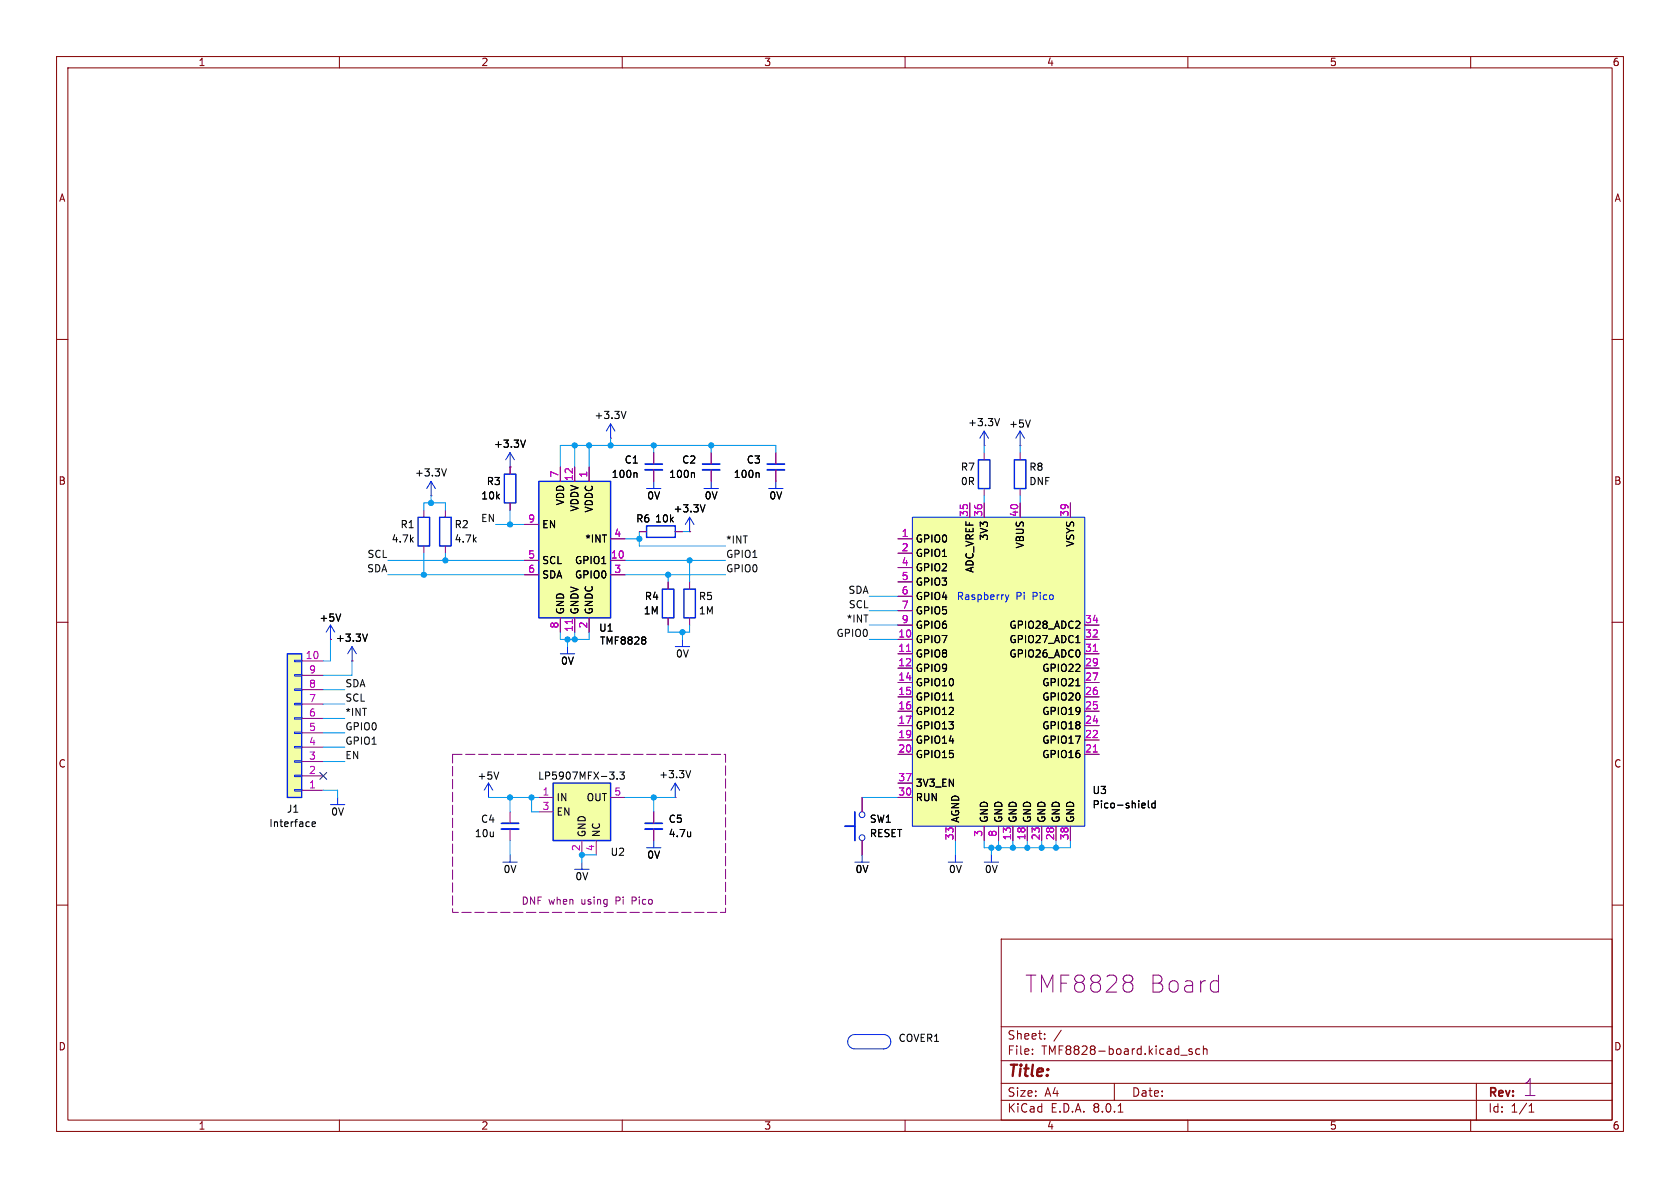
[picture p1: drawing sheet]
<svg xmlns="http://www.w3.org/2000/svg" width="297mm" height="210mm" viewBox="0 0 297 210" stroke-linecap="round" stroke-linejoin="round" font-family="sans-serif">
<g fill="none" stroke="#840000" stroke-width=".18">
<path d="M10 10h277v190h-277zM12 12h273v186h-273zM60 10v2M110 10v2M160 10v2M210 10v2M260 10v2M10 60h2M285 60h2M10 110h2M285 110h2M10 160h2"/>
<path d="M285 160h2M177 166h108v32h-108zM60 198v2M110 198v2M160 198v2M177 194.5h108M177 191.5h108M177 187.5h108M177 181.5h108M182.5 186.3v.1M182.5 185.5v.1M184.7 183.6v.1"/>
<path d="M184.7 182.8v.1M187.6 182.1l-1.3 2M197 191.5v3M197.7 196.6h.8M208.7 186.5h1.2M210 198v2M210.7 185.5l-.3-.1-.2 .2v.2l.5 .2v.3h-.5M212.1 185.5l-.4-.1-.3 .3v.4l.1 .2h.6M212.7 185.5l.3-.1 .3 .1 .1 .9M212.7 184.9v1.5M260 198v2M261 191.5v6.5"/>
<path d="M270.3 196.6h.9M270.5 195.5h-.2M270.7 195.1v1.5"/>
</g>
<g fill="none" stroke="#0023eb" stroke-width=".18">
<path d="M76.2 85.1l-.8 1.3M76.2 85.1v2.5M76.2 85.1l.8 1.3M114.3 86.4h2.5M115.6 85.1v1.3M121.9 91.4l-.7 1.3M121.9 91.4v2.6M121.9 91.4l.8 1.3M62.2 114.3l-.7 1.3M62.2 114.3v2.5M62.2 114.3l.8 1.3M88.9 152.4h2.5"/>
<path d="M90.2 151.1v1.3M101.6 153.7h2.5M102.9 152.4v1.3"/>
</g>
<path d="M76.2 87.6h.1M90.2 82.6v1.2M90.2 88.9v1.3M121.9 94h.1M125.7 80v2M125.7 83.1v2M62.2 116.8h.1M115.6 143.5v2M115.6 146.6v2" fill="none" stroke="#840084" stroke-width=".18"/>
<path d="M78.9 82.9l-.4 1.2M122.6 83.6l.2 .1v.7M124.6 89.2l-.4 1.3M65 112.1l-.5 1.3M122.1 147.1v.8M122.1 147.8h-.1" fill="none" stroke="#000" stroke-width=".18"/>
<path d="M124.2 83.1h3.1M114 146.6h3.1" fill="none" stroke="#0023eb" stroke-width=".33"/>
<path d="M124.2 82h3.1M114 145.5h3.1" fill="none" stroke="#0023eb" stroke-width=".3"/>
<path d="M89.2 83.8h2v5.1h-2z" fill="none" stroke="#0023eb" stroke-width=".25"/>
<path d="M95.2 85.1h12.7v24.1h-12.7z" fill="#f3ffa5"/>
<path d="M73.9 91.4h2v5.1h-2zM77.7 91.4h2.1v5.1h-2.1zM95.2 85.1h12.7v24.1h-12.7zM114.3 93h5.1v2h-5.1zM173 81.3h2v5.1h-2zM179.3 81.3h2.1v5.1h-2.1zM117.1 104.1h2v5.1h-2zM120.9 104.1h2v5.1h-2z" fill="none" stroke="#0023eb" stroke-width=".25"/>
<g fill="none" stroke="#840084" stroke-width=".18">
<path d="M174 78.7h.1M180.3 78.7h.1M74.9 90.2v1.2M74.9 96.5v1.3M78.7 90.2v1.2M78.7 96.5v1.3M90.2 82.6h.1M92.7 99.1h2.5M92.7 92.7h2.5M99.1 82.6v2.5M101.6 82.6v2.5M104.1 82.6v2.5"/>
<path d="M107.9 99.1h2.6M107.9 95.3h2.6M113 94h1.3M119.4 94h1.2M137.2 80v2M137.2 83.1v2M174 80v1.3M174 86.4v1.2M180.3 80v1.3M180.3 86.4v1.2M92.7 101.6h2.5M99.1 109.2v2.6"/>
<path d="M101.6 109.2v2.6M104.1 109.2v2.6M107.9 101.6h2.6M118.1 102.9v1.2M118.1 109.2v1.3M121.9 102.9v1.2M121.9 109.2v1.3M119.4 141h.1M152.4 141v2.5M152.4 148.6v2.5"/>
</g>
<path d="M101.2 109.5v.7" fill="none" stroke="#c200c2" stroke-width=".18"/>
<path d="M92.9 77.8l-.4 1.3M176.7 74l-.4 1.3M182.2 74.2l-.5 1.3M134 83.6l.2 .1v.7M114 112.7l.2 .1-.2 .3M114 113.2l.2 .2-.2 .4M122.1 136.2l-.4 1.3" fill="none" stroke="#000" stroke-width=".18"/>
<g fill="none" stroke="#0023eb" stroke-width=".18">
<path d="M174 76.2l-.8 1.3M174 76.2v2.5M174 76.2l.8 1.3M180.3 76.2l-.7 1.3M180.3 76.2v2.5M180.3 76.2l.8 1.3M90.2 80l-.8 1.3M90.2 80v2.6M90.2 80l.7 1.3M135.9 86.4h2.5M137.2 85.1v1.3M99.1 115.6h2.5"/>
<path d="M100.3 114.3v1.3M119.4 114.3h2.5M120.6 113v1.3M119.4 138.4l-.8 1.3M119.4 138.4v2.6M119.4 138.4l.7 1.3M114.3 149.9h2.5M115.6 148.6v1.3M151.1 152.4h2.6M152.4 151.1v1.3M150.2 183.3l.8-.4h5.2a1.27 1.27 0 0 1 1.3 1.3 1.27 1.27 0 0 1-1.3 1.2h-5.1a1.27 1.27 0 0 1-1.1-.8 1.27 1.27 0 0 1 .2-1.3z"/>
<circle cx="152.4" cy="148.1" r=".51"/>
<circle cx="152.4" cy="144" r=".51"/>
</g>
<path d="M135.6 83.1h3.1" fill="none" stroke="#0023eb" stroke-width=".33"/>
<path d="M135.6 82h3.1M149.4 146.1h1.7M151.1 143.5v5.1" fill="none" stroke="#0023eb" stroke-width=".3"/>
<path d="M161.3 91.4h30.5v54.7h-30.5z" fill="#f3ffa5"/>
<path d="M107.9 74.9l-.7 1.3M107.9 74.9v2.6M107.9 74.9l.8 1.3M124.5 86.4h2.5M125.7 85.1v1.3M161.3 91.4h30.5v54.7h-30.5zM177.7 105.1l.3 .9M178 106l-.3 .4M178.3 105.1l-.3 .9M174 152.4h2.5M175.3 151.1v1.3" fill="none" stroke="#0023eb" stroke-width=".18"/>
<g fill="none" stroke="#840084" stroke-width=".18">
<path d="M107.9 77.5h.1M115.6 80v2M115.6 83.1v2M158.7 95.3h2.6M158.7 97.8h2.6M171.4 88.9v2.5M174 88.9v2.5M180.3 88.9v2.5M189.2 88.9v2.5M158.7 113h2.6M158.7 115.6h2.6M158.7 118.1h2.6"/>
<path d="M158.7 110.5h2.6M158.7 100.3h2.6M158.7 102.9h2.6M158.7 105.4h2.6M158.7 108h2.6M191.8 113h2.5M191.8 115.6h2.5M191.8 118.1h2.5M191.8 110.5h2.5M158.7 120.7h2.6M158.7 123.2h2.6M158.7 125.7h2.6"/>
<path d="M158.7 128.3h2.6M158.7 130.8h2.6M158.7 133.4h2.6M158.7 138.4h2.6M191.8 120.7h2.5M191.8 123.2h2.5M191.8 125.7h2.5M191.8 128.3h2.5M191.8 130.8h2.5M191.8 133.4h2.5M158.7 141h2.6M168.9 146.1v2.5"/>
<path d="M174 146.1v2.5M176.5 146.1v2.5M179.1 146.1v2.5M181.6 146.1v2.5M184.1 146.1v2.5M186.7 146.1v2.5M189.2 146.1v2.5"/>
</g>
<path d="M160.3 115.2h.7M193.3 115.2h.7M193.3 132.9h.7" fill="none" stroke="#c200c2" stroke-width=".18"/>
<path d="M110.7 72.7l-.5 1.3M112.4 83.6l.2 .1v.7M190.2 113.6h.7M167.8 123.8h.8M190.2 121.2h.7M202 142h.4l.1 .3-.6 .1M202.4 142.8h-.4M203 141.5v1.1l.2 .2M204.2 142h-.3l-.3 .2 .1 .6h.5M204.2 141.5v1.3" fill="none" stroke="#000" stroke-width=".18"/>
<path d="M114 83.1h3.1" fill="none" stroke="#0023eb" stroke-width=".33"/>
<path d="M114 82h3.1" fill="none" stroke="#0023eb" stroke-width=".3"/>
<path d="M97.8 138.4h10.1v10.2h-10.1z" fill="#f3ffa5"/>
<path d="M97.8 138.4h10.1v10.2h-10.1z" fill="none" stroke="#0023eb" stroke-width=".25"/>
<path d="M58.4 113h.1M86.4 141h.1M90.2 143.5v2M90.2 146.6v2M95.2 141h2.6M95.2 143.5h2.6M102.9 148.6v2.5M105.4 148.6v2.5M107.9 141h2.6" fill="none" stroke="#840084" stroke-width=".18"/>
<path d="M60.2 108.5l-.4 1.3M88.2 136.5l-.4 1.2M107.8 136.5h.8l-.5 .5M108.4 137l.2 .2-.2 .5M109.1 137.6v.1M109.6 136.5h.8l-.5 .5 .4 .1v.5l-.2 .1-.5-.1" fill="none" stroke="#000" stroke-width=".18"/>
<path d="M88.6 146.6h3.1" fill="none" stroke="#0023eb" stroke-width=".33"/>
<path d="M88.6 145.5h3.1" fill="none" stroke="#0023eb" stroke-width=".3"/>
<path d="M58.4 110.5l-.7 1.3M58.4 110.5v2.5M58.4 110.5l.8 1.3M86.4 138.4l-.8 1.3M86.4 138.4v2.6M86.4 138.4l.7 1.3M58.4 142.2h2.6M59.7 141v1.2M167.6 152.4h2.6M168.9 151.1v1.3" fill="none" stroke="#0023eb" stroke-width=".18"/>
<path d="M50.8 115.6h2.5v25.4h-2.5z" fill="#f3ffa5"/>
<path d="M52.1 116.7h1.2v.3h-1.2zM52.1 119.3h1.2v.2h-1.2zM52.1 121.8h1.2v.2h-1.2zM52.1 124.3h1.2v.3h-1.2zM52.1 126.9h1.2v.2h-1.2zM52.1 129.4h1.2v.3h-1.2zM52.1 132h1.2v.2h-1.2zM52.1 134.5h1.2v.2h-1.2zM52.1 137h1.2v.3h-1.2zM52.1 139.6h1.2v.2h-1.2z" fill="none" stroke="#0023eb" stroke-width=".18"/>
<path d="M50.8 115.6h2.5v25.4h-2.5z" fill="none" stroke="#0023eb" stroke-width=".25"/>
<g fill="none" stroke="#840084" stroke-width=".18">
<path d="M90.2 82.6h.1M90.2 82.6v1.2M90.2 88.9v1.3M92.7 99.1h2.5M92.7 92.7h2.5M99.1 82.6v2.5M101.6 82.6v2.5M104.1 82.6v2.5M107.9 99.1h2.6M107.9 95.3h2.6M113 94h1.3M115.6 80v2"/>
<path d="M115.6 83.1v2M119.4 94h1.2M121.9 94h.1M125.7 80v2M125.7 83.1v2M137.2 80v2M137.2 83.1v2M158.7 95.3h2.6M158.7 97.8h2.6M171.4 88.9v2.5M174 88.9v2.5M180.3 88.9v2.5"/>
<path d="M189.2 88.9v2.5M53.3 116.8h3.8M53.3 119.4h3.8M58.4 113h.1M62.2 116.8h.1M92.7 101.6h2.5M99.1 109.2v2.6M101.6 109.2v2.6M104.1 109.2v2.6M107.9 101.6h2.6M118.1 102.9v1.2M118.1 109.2v1.3"/>
<path d="M158.7 113h2.6M158.7 115.6h2.6M158.7 118.1h2.6M158.7 110.5h2.6M158.7 100.3h2.6M158.7 102.9h2.6M158.7 105.4h2.6M158.7 108h2.6M191.8 113h2.5M191.8 115.6h2.5M191.8 118.1h2.5M191.8 110.5h2.5"/>
<path d="M53.3 139.7h3.8M53.3 137.2h3.8M53.3 134.6h3.8M53.3 132.1h3.8M53.3 129.5h3.8M53.3 127h3.8M53.3 124.5h3.8M53.3 121.9h3.8M158.7 120.7h2.6M158.7 123.2h2.6M158.7 125.7h2.6M158.7 128.3h2.6"/>
<path d="M158.7 130.8h2.6M158.7 133.4h2.6M158.7 138.4h2.6M191.8 120.7h2.5M191.8 123.2h2.5M191.8 125.7h2.5M191.8 128.3h2.5M191.8 130.8h2.5M191.8 133.4h2.5M115.6 143.5v2M115.6 146.6v2M152.4 141v2.5"/>
<path d="M152.4 148.6v2.5M158.7 141h2.6M168.9 146.1v2.5M174 146.1v2.5M176.5 146.1v2.5M179.1 146.1v2.5M181.6 146.1v2.5M184.1 146.1v2.5M186.7 146.1v2.5M189.2 146.1v2.5"/>
</g>
<g fill="none" stroke="#000" stroke-width=".18">
<path d="M92.9 77.8l-.4 1.3M112.4 83.6l.2 .1v.7M122.6 83.6l.2 .1v.7M124.6 89.2l-.4 1.3M134 83.6l.2 .1v.7M60.2 108.5l-.4 1.3M65 112.1l-.5 1.3M114 112.7l.2 .1-.2 .3M114 113.2l.2 .2-.2 .4M190.2 113.6h.7M167.8 123.8h.8M190.2 121.2h.7"/>
<path d="M55.2 145.7l.6-.1-.1-.3h-.3l-.2 .2v.6h.5M122.1 147.1v.8M122.1 147.8h-.1M202 142h.4l.1 .3-.6 .1M202.4 142.8h-.4M203 141.5v1.1l.2 .2M204.2 142h-.3l-.3 .2 .1 .6h.5M204.2 141.5v1.3"/>
</g>
<path d="M80 133.4h48.3v27.9h-48.3z" fill="none" stroke="#840084" stroke-width=".18" stroke-dasharray="1.7 .6"/>
<g fill="none" stroke="#0198eb" stroke-width=".18">
<path d="M101.6 78.7v3.9M104.1 78.7v3.9M107.9 77.5v1.2M115.6 78.7v1.3M125.7 78.7v1.3M174 78.7v1.3M180.3 78.7v1.3M68.6 99.1h24.1M74.9 90.2v-1.3h3.8v1.3M74.9 97.8v3.8M76.2 87.6v1.3M78.7 97.8v1.3"/>
<path d="M87.6 92.7h5.1M90.2 90.2v2.5M110.5 95.3h2.5M110.5 99.1h17.8M113 94v2.5h15.3M120.6 94h1.3M121.9 99.1v3.8M137.2 80v-1.3h-38.1v3.9M174 87.6v1.3M180.3 87.6v1.3M58.4 113v3.8h-1.3M62.2 116.8v2.6h-5.1"/>
<path d="M68.6 101.6h24.1M99.1 111.8v1.2h5v-1.2M100.3 113v1.3M101.6 111.8v1.2M110.5 101.6h17.8M118.1 101.6v1.3M118.1 110.5v1.3h3.8v-1.3M120.6 111.8v1.2M153.7 113h5M153.7 105.4h5M153.7 108h5M153.7 110.5h5"/>
<path d="M57.1 121.9h3.9M57.1 124.5h3.9M57.1 127h3.9M57.1 129.5h3.9M57.1 139.7h2.6v1.3M57.1 134.6h3.9M57.1 132.1h3.9M86.4 141h8.8M90.2 141v2.5M90.2 148.6v2.5M94 141v2.5h1.2M105.4 151.1h-2.5v1.3"/>
<path d="M110.5 141h8.9M115.6 141v2.5M152.4 141h6.3M168.9 148.6v2.5M174 148.6v1.3h15.2v-1.3M175.3 149.9v1.2M176.5 148.6v1.3M179.1 148.6v1.3M181.6 148.6v1.3M184.1 148.6v1.3M186.7 148.6v1.3"/>
</g>
<path d="M56.5 136.6l1.3 1.2M57.8 136.6l-1.3 1.2" fill="none" stroke="#000084" stroke-width=".18"/>
<path d="M101.2 109.5v.7M160.3 115.2h.7M193.3 115.2h.7M193.3 132.9h.7" fill="none" stroke="#c200c2" stroke-width=".18"/>
<g fill="#0198eb" stroke="#0198eb" stroke-width=".18">
<circle cx="76.2" cy="88.9" r=".46"/>
<circle cx="90.2" cy="92.7" r=".46"/>
<circle cx="107.9" cy="78.7" r=".46"/>
<circle cx="78.7" cy="99.1" r=".46"/>
<circle cx="74.9" cy="101.6" r=".46"/>
<circle cx="101.6" cy="78.7" r=".46"/>
<circle cx="104.1" cy="78.7" r=".46"/>
<circle cx="115.6" cy="78.7" r=".46"/>
<circle cx="125.7" cy="78.7" r=".46"/>
<circle cx="113" cy="95.3" r=".46"/>
<circle cx="118.1" cy="101.6" r=".46"/>
<circle cx="101.6" cy="113" r=".46"/>
<circle cx="100.3" cy="113" r=".46"/>
<circle cx="102.9" cy="151.1" r=".46"/>
<circle cx="120.6" cy="111.8" r=".46"/>
<circle cx="121.9" cy="99.1" r=".46"/>
<circle cx="115.6" cy="141" r=".46"/>
<circle cx="94" cy="141" r=".46"/>
<circle cx="90.2" cy="141" r=".46"/>
<circle cx="186.7" cy="149.9" r=".46"/>
<circle cx="184.1" cy="149.9" r=".46"/>
<circle cx="181.6" cy="149.9" r=".46"/>
<circle cx="179.1" cy="149.9" r=".46"/>
<circle cx="176.5" cy="149.9" r=".46"/>
<circle cx="175.3" cy="149.9" r=".46"/>
</g>
<g font-size="4.2" fill="#840084">
<text x="181.2" y="175.7">TMF8828</text>
<text x="203.1" y="175.7">Board</text>
<text x="269.2" y="194">1</text>
</g>
<text font-size="2.8" fill="#840000" x="178" y="190.9">Title:</text>
<g font-size="2.1" fill="#840000">
<text x="178" y="184">Sheet:</text>
<text x="178" y="186.7">File:</text>
<text x="184.1" y="186.7">TMF8828-board.kicad_sch</text>
<text x="178" y="196.9">KiCad</text>
<text x="178" y="194.1">Size:</text>
<text x="184.7" y="194.1">A4</text>
<text x="185.7" y="196.9">E.D.A.</text>
<text x="193.3" y="196.9">8.0.1</text>
<text x="200" y="194.1">Date:</text>
<text x="263" y="194.3">Rev:</text>
<text x="263" y="196.9">Id:</text>
<text x="267.1" y="196.9">1/1</text>
</g>
<g font-size="1.8" fill="#840000">
<text x="35" y="11.9">1</text>
<text x="85" y="11.9">2</text>
<text x="135" y="11.9">3</text>
<text x="185" y="11.9">4</text>
<text x="235" y="11.9">5</text>
<text x="285" y="11.9">6</text>
<text x="10.3" y="35.9">A</text>
<text x="285.3" y="35.9">A</text>
<text x="10.3" y="85.9">B</text>
<text x="285.3" y="85.9">B</text>
<text x="10.3" y="135.9">C</text>
<text x="285.3" y="135.9">C</text>
<text x="10.3" y="185.9">D</text>
<text x="285.3" y="185.9">D</text>
<text x="35" y="199.9">1</text>
<text x="85" y="199.9">2</text>
<text x="135" y="199.9">3</text>
<text x="185" y="199.9">4</text>
<text x="235" y="199.9">5</text>
<text x="285" y="199.9">6</text>
</g>
<g font-size="1.8">
<text x="105" y="74.3">+3.3V</text>
<text x="171" y="75.5">+3.3V</text>
<text x="178.3" y="75.8">+5V</text>
<text x="87.2" y="79.3">+3.3V</text>
<text x="110.3" y="82.1">C1</text>
<text x="120.5" y="82.1">C2</text>
<text x="131.9" y="82.1">C3</text>
<text x="169.8" y="83.4">R7</text>
<text x="181.9" y="83.4">R8</text>
<text x="73.3" y="84.4">+3.3V</text>
<text x="85" y="88.5">10k</text>
<text x="86" y="86">R3</text>
<text x="99.9" y="89.4" transform="rotate(-90 99.9 89.4)">VDD</text>
<text x="108" y="84.7">100n</text>
<text x="114.3" y="88.5">0V</text>
<text x="118.2" y="84.7">100n</text>
<text x="124.5" y="88.5">0V</text>
<text x="129.6" y="84.7">100n</text>
<text x="135.9" y="88.5">0V</text>
<text x="169.8" y="86">0R</text>
<text x="181.9" y="86">DNF</text>
<text x="70.7" y="93.6">R1</text>
<text x="80.3" y="93.6">R2</text>
<text x="95.8" y="93.6">EN</text>
<text x="102.5" y="90.5" transform="rotate(-90 102.5 90.5)">VDDV</text>
<text x="105" y="90.7" transform="rotate(-90 105 90.7)">VDDC</text>
<text x="112.4" y="92.6">R6</text>
<text x="115.7" y="92.6">10k</text>
<text x="119" y="90.8">+3.3V</text>
<text x="174.9" y="95.7" transform="rotate(-90 174.9 95.7)">3V3</text>
<text x="69.1" y="96.1">4.7k</text>
<text x="80.3" y="96.1">4.7k</text>
<text x="95.8" y="99.9">SCL</text>
<text x="101.6" y="99.9">GPIO1</text>
<text x="103.4" y="96.1">*INT</text>
<text x="161.8" y="96.1">GPIO0</text>
<text x="161.8" y="98.7">GPIO1</text>
<text x="161.8" y="101.2">GPIO2</text>
<text x="172.3" y="101.3" transform="rotate(-90 172.3 101.3)">ADC_VREF</text>
<text x="181.2" y="97" transform="rotate(-90 181.2 97)">VBUS</text>
<text x="190.1" y="96.7" transform="rotate(-90 190.1 96.7)">VSYS</text>
<text x="95.8" y="102.5">SDA</text>
<text x="101.6" y="102.5">GPIO0</text>
<text x="113.9" y="106.3">R4</text>
<text x="123.5" y="106.3">R5</text>
<text x="161.8" y="103.7">GPIO3</text>
<text x="161.8" y="106.3">GPIO4</text>
<text x="56.4" y="110.1">+5V</text>
<text x="59.3" y="113.6">+3.3V</text>
<text x="99.9" y="108.7" transform="rotate(-90 99.9 108.7)">GND</text>
<text x="102.5" y="108.7" transform="rotate(-90 102.5 108.7)">GNDV</text>
<text x="105" y="108.7" transform="rotate(-90 105 108.7)">GNDC</text>
<text x="105.8" y="111.9">U1</text>
<text x="113.7" y="108.8">1M</text>
<text x="123.5" y="108.8">1M</text>
<text x="161.8" y="113.9">GPIO7</text>
<text x="161.8" y="108.8">GPIO5</text>
<text x="161.8" y="111.4">GPIO6</text>
<text x="178.4" y="113.9">GPIO27_ADC1</text>
<text x="178.4" y="111.4">GPIO28_ADC2</text>
<text x="99.1" y="117.7">0V</text>
<text x="106" y="114.1">TMF8828</text>
<text x="119.4" y="116.4">0V</text>
<text x="161.8" y="116.4">GPIO8</text>
<text x="161.8" y="119">GPIO9</text>
<text x="178.4" y="116.4">GPIO26_ADC0</text>
<text x="184.2" y="119">GPIO22</text>
<text x="161.8" y="121.5">GPIO10</text>
<text x="161.8" y="124.1">GPIO11</text>
<text x="184.2" y="124.1">GPIO20</text>
<text x="184.2" y="121.5">GPIO21</text>
<text x="161.8" y="126.6">GPIO12</text>
<text x="161.8" y="129.1">GPIO13</text>
<text x="161.8" y="131.7">GPIO14</text>
<text x="184.2" y="131.7">GPIO17</text>
<text x="184.2" y="129.1">GPIO18</text>
<text x="184.2" y="126.6">GPIO19</text>
<text x="116.4" y="137.8">+3.3V</text>
<text x="161.8" y="134.2">GPIO15</text>
<text x="184.2" y="134.2">GPIO16</text>
<text x="50.6" y="143.9">J1</text>
<text x="84.3" y="138">+5V</text>
<text x="95" y="138">LP5907MFX-3.3</text>
<text x="98.3" y="141.8">IN</text>
<text x="103.6" y="141.8">OUT</text>
<text x="161.8" y="141.8">RUN</text>
<text x="161.8" y="139.3">3V3_EN</text>
<text x="193" y="143.1">Pico-shield</text>
<text x="193" y="140.6">U3</text>
<text x="47.5" y="146.4">Interface</text>
<text x="58.4" y="144.4">0V</text>
<text x="83.8" y="148.2">10u</text>
<text x="84.9" y="145.6">C4</text>
<text x="98.3" y="144.4">EN</text>
<text x="103.7" y="148.1" transform="rotate(-90 103.7 148.1)">GND</text>
<text x="106.3" y="148.1" transform="rotate(-90 106.3 148.1)">NC</text>
<text x="118.1" y="145.6">C5</text>
<text x="118.1" y="148.2">4.7u</text>
<text x="153.7" y="148.2">RESET</text>
<text x="153.7" y="145.6">SW1</text>
<text x="169.8" y="145.5" transform="rotate(-90 169.8 145.5)">AGND</text>
<text x="174.9" y="145.5" transform="rotate(-90 174.9 145.5)">GND</text>
<text x="177.4" y="145.5" transform="rotate(-90 177.4 145.5)">GND</text>
<text x="179.9" y="145.5" transform="rotate(-90 179.9 145.5)">GND</text>
<text x="182.5" y="145.5" transform="rotate(-90 182.5 145.5)">GND</text>
<text x="185" y="145.5" transform="rotate(-90 185 145.5)">GND</text>
<text x="187.6" y="145.5" transform="rotate(-90 187.6 145.5)">GND</text>
<text x="190.1" y="145.5" transform="rotate(-90 190.1 145.5)">GND</text>
<text x="88.9" y="154.5">0V</text>
<text x="101.6" y="155.8">0V</text>
<text x="107.8" y="151.5">U2</text>
<text x="114.3" y="152">0V</text>
<text x="151.1" y="154.5">0V</text>
<text x="167.7" y="154.5">0V</text>
<text x="174" y="154.5">0V</text>
<text x="158.8" y="184.4">COVER1</text>
</g>
<g font-size="1.8" fill="#c200c2">
<text x="98.8" y="84.5" transform="rotate(-90 98.8 84.5)">7</text>
<text x="101.3" y="85.1" transform="rotate(-90 101.3 85.1)">12</text>
<text x="103.9" y="84.5" transform="rotate(-90 103.9 84.5)">1</text>
<text x="93.3" y="92.5">9</text>
<text x="108.5" y="95">4</text>
<text x="159.3" y="95">1</text>
<text x="171.2" y="91.5" transform="rotate(-90 171.2 91.5)">35</text>
<text x="173.7" y="91.5" transform="rotate(-90 173.7 91.5)">36</text>
<text x="180.1" y="91.5" transform="rotate(-90 180.1 91.5)">40</text>
<text x="189" y="91.5" transform="rotate(-90 189 91.5)">39</text>
<text x="93.3" y="98.8">5</text>
<text x="93.3" y="101.3">6</text>
<text x="107.9" y="98.8">10</text>
<text x="108.5" y="101.3">3</text>
<text x="159.3" y="97.5">2</text>
<text x="159.3" y="100.1">4</text>
<text x="159.3" y="102.6">5</text>
<text x="159.3" y="105.2">6</text>
<text x="159.3" y="107.7">7</text>
<text x="98.8" y="111.2" transform="rotate(-90 98.8 111.2)">8</text>
<text x="101.3" y="111.8" transform="rotate(-90 101.3 111.8)">11</text>
<text x="103.9" y="111.2" transform="rotate(-90 103.9 111.2)">2</text>
<text x="158.7" y="112.8">10</text>
<text x="159.3" y="110.2">9</text>
<text x="191.7" y="112.8">32</text>
<text x="191.7" y="110.2">34</text>
<text x="53.9" y="116.6">10</text>
<text x="54.5" y="119.1">9</text>
<text x="158.7" y="115.3">11</text>
<text x="158.7" y="117.9">12</text>
<text x="191.7" y="117.9">29</text>
<text x="191.7" y="115.3">31</text>
<text x="54.5" y="124.2">7</text>
<text x="54.5" y="121.7">8</text>
<text x="158.7" y="120.4">14</text>
<text x="158.7" y="122.9">15</text>
<text x="158.7" y="125.5">16</text>
<text x="191.7" y="125.5">25</text>
<text x="191.7" y="122.9">26</text>
<text x="191.7" y="120.4">27</text>
<text x="54.5" y="131.8">4</text>
<text x="54.5" y="129.3">5</text>
<text x="54.5" y="126.7">6</text>
<text x="158.7" y="128">17</text>
<text x="158.7" y="130.6">19</text>
<text x="191.7" y="130.6">22</text>
<text x="191.7" y="128">24</text>
<text x="54.5" y="136.9">2</text>
<text x="54.5" y="134.4">3</text>
<text x="158.7" y="133.1">20</text>
<text x="191.7" y="133.1">21</text>
<text x="54.5" y="139.4">1</text>
<text x="95.8" y="140.7">1</text>
<text x="95.8" y="143.3">3</text>
<text x="108.5" y="140.7">5</text>
<text x="158.7" y="140.7">30</text>
<text x="158.7" y="138.2">37</text>
<text x="168.7" y="148.6" transform="rotate(-90 168.7 148.6)">33</text>
<text x="173.7" y="148" transform="rotate(-90 173.7 148)">3</text>
<text x="176.3" y="148" transform="rotate(-90 176.3 148)">8</text>
<text x="178.8" y="148.6" transform="rotate(-90 178.8 148.6)">13</text>
<text x="181.4" y="148.6" transform="rotate(-90 181.4 148.6)">18</text>
<text x="183.9" y="148.6" transform="rotate(-90 183.9 148.6)">23</text>
<text x="186.4" y="148.6" transform="rotate(-90 186.4 148.6)">28</text>
<text x="189" y="148.6" transform="rotate(-90 189 148.6)">38</text>
<text x="102.6" y="150.6" transform="rotate(-90 102.6 150.6)">2</text>
<text x="105.2" y="150.6" transform="rotate(-90 105.2 150.6)">4</text>
</g>
<g font-size="1.8" fill="#0f0f0f">
<text x="84.9" y="92.4">EN</text>
<text x="64.8" y="101.3">SDA</text>
<text x="64.9" y="98.7">SCL</text>
<text x="128.3" y="96.2">*INT</text>
<text x="128.3" y="101.3">GPIO0</text>
<text x="128.3" y="98.7">GPIO1</text>
<text x="149.9" y="105.1">SDA</text>
<text x="150" y="107.6">SCL</text>
<text x="147.8" y="112.7">GPIO0</text>
<text x="149.6" y="110.1">*INT</text>
<text x="61" y="121.6">SDA</text>
<text x="61" y="124.1">SCL</text>
<text x="61" y="131.7">GPIO1</text>
<text x="61" y="126.7">*INT</text>
<text x="61" y="129.2">GPIO0</text>
<text x="61" y="134.3">EN</text>
</g>
<g font-size="1.8" fill="#0023eb">
<text x="169" y="106.3">Raspberry</text>
<text x="179.6" y="106.3">Pi</text>
<text x="182.7" y="106.3">Pico</text>
</g>
<g font-size="1.8" fill="#840084">
<text x="92.1" y="160.1">DNF when</text>
<text x="102.9" y="160.1">using</text>
<text x="109.1" y="160.1">Pi</text>
<text x="112.2" y="160.1">Pico</text>
</g>
</svg>
